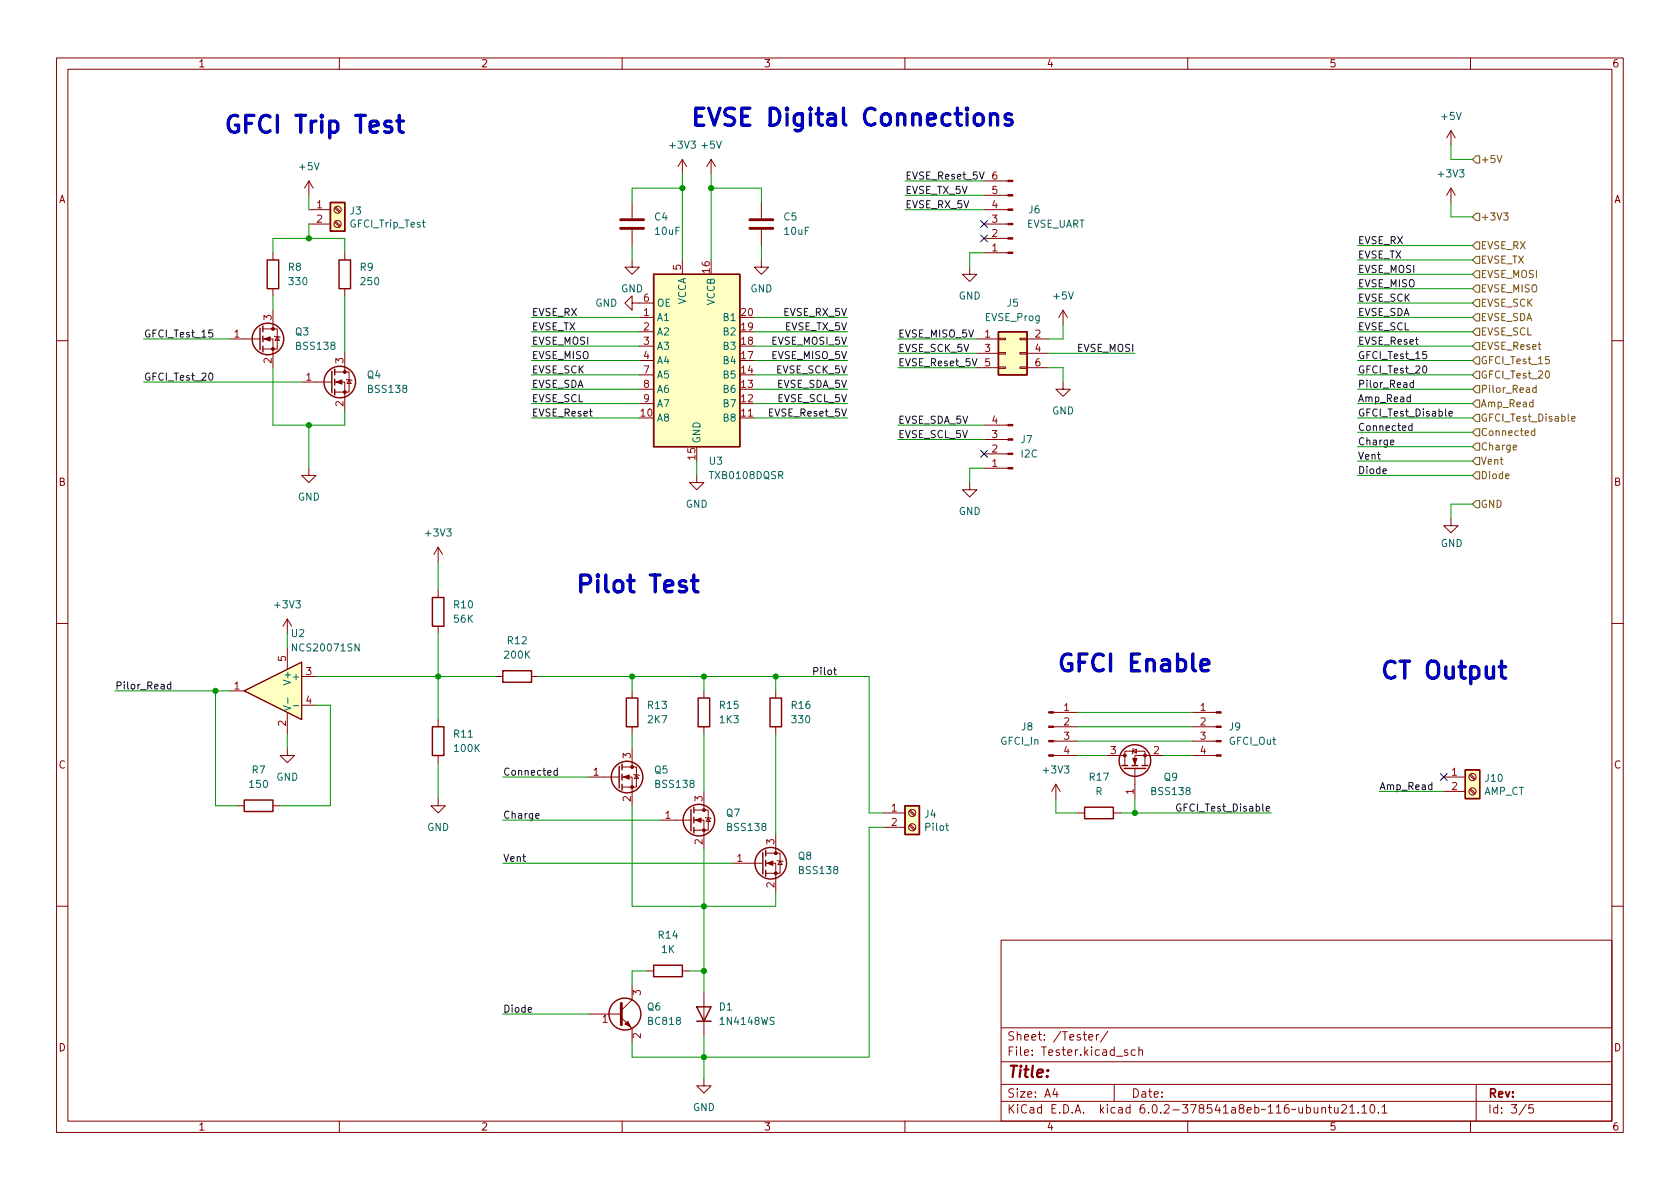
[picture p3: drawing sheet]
<svg xmlns="http://www.w3.org/2000/svg" width="297mm" height="210mm" viewBox="0 0 297 210" stroke-linecap="round" stroke-linejoin="round" font-family="sans-serif">
<g fill="none" stroke="#840000" stroke-width=".18">
<path d="M10 10.2h277v190.1h-277zM12 12.2h273v186.1h-273zM60 10.2v2M110 10.2v2M160 10.2v2M210 10.2v2M260 10.2v2M54.6 37.1h3.8M54.6 39.6h3.8M54.6 32l-.8 1.3M54.6 32v2.5M54.6 32l.8 1.3"/>
<path d="M59.2 39.3l.8 .8M59.2 36.7l.8 .9M59.3 39.1l.9 .8M59.3 36.6l.9 .8M111.8 35.8v2.8M120.6 28.2l-.7 1.3M120.6 28.2v2.5M120.6 28.2l.8 1.3M125.7 28.2l-.7 1.3M125.7 28.2v2.5M125.7 28.2l.8 1.3M134.6 35.8v2.8"/>
<path d="M174 37.1h4.2M174 39.6h4.2M174 32h4.2M174 34.5h4.2M256.5 33.3l-.7 1.2M256.5 23.1v2.5M256.5 33.3v2.5M256.5 33.3l.8 1.2M256.5 23.1l-.7 1.3M256.5 23.1l.8 1.3M40.6 59.9h5.4M46.5 59.9h1.8v5.1"/>
<path d="M46.5 58.2h2.5v3.5h-2.5M48.3 44.7v1.3M48.3 51v1.3M48.3 54.9v3.3M48.5 59.4l.1 .2h.8l.1 .1M49 59.6l.4 .6h-.8zM61 44.7v1.3M61 51v1.3M111.8 53.6v-1.3l-1.3 1.3 1.3 1.3v-1.3h3.8M111.8 46v1.2h1.2l-1.2 1.3-1.3-1.3h1.3M111.8 40.6v2.8M113 56.1h2.6"/>
<path d="M113 58.7h2.6M120.6 46v2.5M134.6 46v1.2h1.3l-1.3 1.3-1.3-1.3h1.3M134.6 40.6v2.8M171.4 47.2v1.3h1.3l-1.3 1.3-1.2-1.3h1.2M172.7 59.9h3.8M174 42.2h4.2M174 44.7h4.2M176.5 59.8h1.3v.3h-1.3zM180.3 59.8h1.3v.3h-1.3zM181.6 59.9h3.8M188 54.9l-.8 1.2"/>
<path d="M188 54.9v2.5M188 54.9l.7 1.2M10 60.2h2M53.3 67.6h5.4M59.2 67.6h1.8v5M59.2 65.8h2.5v3.5h-2.5M61 62.5v3.3M61.2 67.1l.1 .1h.8l.1 .1M61.7 67.2l.4 .6h-.8zM113 61.2h2.6M113 63.7h2.6M113 66.3h2.6"/>
<path d="M113 68.8h2.6M113 71.4h2.6M130.8 73.9h2.5M172.7 62.5h3.8M172.7 65h3.8M174 75.2h4.2M174 77.7h4.2M176.5 64.9h1.3v.2h-1.3zM176.5 62.4h1.3v.2h-1.3zM180.3 64.9h1.3v.2h-1.3zM180.3 62.4h1.3v.2h-1.3zM181.6 62.5h3.8"/>
<path d="M181.6 65h3.8M188 67.6v1.2h1.2l-1.2 1.3-1.3-1.3h1.3M285 60.2h2M54.6 82.8v1.3h1.3l-1.3 1.2-1.3-1.2h1.3M77.5 96.8l-.8 1.2M77.5 96.8v2.5M77.5 96.8l.7 1.2M123.2 84.1v1.2h1.3l-1.3 1.3-1.3-1.3h1.3M171.4 85.3v1.3h1.3l-1.3 1.3-1.2-1.3h1.2M174 80.3h4.2M174 82.8h4.2M256.5 91.7v1.3h1.3l-1.3 1.2-1.2-1.2h1.2"/>
<path d="M10 110.2h2M50.8 109.5l-.8 1.2M50.8 109.5v2.5M50.8 114.5v3.9M50.8 109.5l.8 1.2M53.3 119.6h2.6M77.5 104.4v1.3M77.5 110.7v1.3M87.6 119.6h1.3M94 119.6h1.2M285 110.2h2M40.6 122.2h2.6"/>
<path d="M43.2 122.2l10.1-5.1v10.1zM50.8 132.3v1.3h1.3l-1.3 1.3-1.3-1.3h1.3M50.8 126v3.8M53.3 124.7h2.6M77.5 127.2v1.3M77.5 133.6v1.3M104.1 137.4h5.4M110 137.4h1.8v5.1M110 135.6h2.5v3.6h-2.5M111.8 122.2v1.2M111.8 128.5v1.3M111.8 132.3v3.3"/>
<path d="M112 136.9l.1 .1h.8l.1 .2M112.5 137l.4 .7h-.8zM124.5 122.2v1.2M124.5 128.5v1.3M124.5 139.9v3.4M137.2 122.2v1.2M137.2 128.5v1.3M186.3 133.6h4.2M186.3 131.1h4.2M186.3 128.5h4.2M186.3 126h4.2M186.7 138.7l-.8 1.2"/>
<path d="M186.7 138.7v2.5M186.7 138.7l.8 1.2M195.6 133.6h3.3M198.9 135.4v-2.6h3.5v2.6M200.3 132.8l.6-.3v.7zM200.4 132.3l-.1 .2v.7l-.1 .1M200.7 135.9v5.3M205.7 133.6h-5v1.8M210.8 133.6h4.2M210.8 131.1h4.2M210.8 128.5h4.2M210.8 126h4.2"/>
<path d="M255.3 137.4h3.8M255.3 139.9h3.8M259.8 139.6l.9 .9M259.8 137.1l.9 .8M260 139.4l.9 .9M260 136.9l.9 .8M41.9 142.5h1.3M48.3 142.5h1.2M77.5 141.2v1.3h1.2l-1.2 1.3-1.3-1.3h1.3M116.8 145h5.4M122.7 145h1.8v5.1M122.7 143.3h2.5v3.5h-2.5"/>
<path d="M124.7 144.5l.1 .1h.8l.1 .2M125.2 144.6l.4 .7h-.8zM129.5 152.6h5.4M135.4 152.6h1.8v5.1M135.4 150.9h2.5v3.5h-2.5M137.2 147.6v3.3M137.4 152.1l.1 .2h.8l.1 .1M137.9 152.3l.4 .6h-.8zM156.2 143.8h3.8M156.2 146.3h3.8M160.8 146l.8 .8M160.8 143.4l.8 .9"/>
<path d="M160.9 145.8l.9 .8M160.9 143.3l.9 .8M190.5 143.8h1.3M196.8 143.8h1.3M10 160.2h2M104.1 179.3h5.8M109.9 180l1.9 1.9v2.5M111.8 174.2v2.6l-1.9 1.9M114.3 171.7h1.3M120.6 171.7h1.3M124.5 175.5v7.6M177 166.3h108v32h-108z"/>
<path d="M285 160.2h2M60 198.3v2M110 198.3v2M124.5 190.7v1.3h1.2l-1.2 1.3-1.3-1.3h1.3M160 198.3v2M177 194.8h108M177 191.8h108M177 187.8h108M177 181.8h108M186.5 192.5l-.4 1h1M186.9 193v1M192.5 183.4l.7-.1-.1-.3-.4-.1-.2 .2 .1 .8h.5"/>
<path d="M193.9 182.9v1M194.3 182.9l-.3 .1-.1 .2M195.9 182.4l-1.3 1.9M197 191.8v3M199.4 185.7l-.4-.1-.2 .2 .1 .3 .5 .1v.4h-.6M200.7 185.7l-.4-.1-.3 .3v.4l.1 .3h.6M201.4 185.8l.2-.2 .3 .1 .1 .9M201.4 185.1v1.5M210 198.3v2M233.7 196l.2-.2 .4 .1 .1 .9M233.7 195.8v1M234.9 195.8h.5"/>
<path d="M235.1 195.3v1.3l.3 .2M235.9 195.8l.1 1h.4l.2-.1M236.6 195.8v1M237.2 195.5l.6-.2 .2 .2 .1 .3-1 1h1M238.6 195.8l.5-.5v1.5M238.6 196.8h.9M240.1 196.7v.1M240.8 195.8l.4-.5v1.5M240.8 196.8h.8M242.4 195.4l.2-.1a.81 .81 0 0 1 .6 .7 .81 .81 0 0 1-.3 .8h-.2a.81 .81 0 0 1-.6-.6 .81 .81 0 0 1 .3-.8zM243.7 196.7v.1M244.4 195.8l.4-.5v1.5"/>
<path d="M244.4 196.8h.8M260 198.3v2M261 191.8v6.5M269.9 195.3l-1.3 1.9M271.1 195.3h-.7l-.1 .7 .2-.1 .5 .1 .2 .2-.1 .5-.2 .1-.6-.1"/>
<circle cx="59.7" cy="39.6" r=".63"/>
<circle cx="59.7" cy="37.1" r=".63"/>
<circle cx="260.3" cy="139.9" r=".63"/>
<circle cx="260.3" cy="137.4" r=".63"/>
<circle cx="161.3" cy="143.8" r=".63"/>
<circle cx="161.3" cy="146.3" r=".63"/>
</g>
<g fill="#840000" stroke="#840000" stroke-width=".18">
<path d="M215 133.5h.9v.2h-.9z"/>
<path d="M215 130.9h.9v.3h-.9z"/>
<path d="M215 128.4h.9v.2h-.9z"/>
<path d="M215 125.9h.9v.2h-.9z"/>
<path d="M110.5 181.1l.5-.5 .5 1z"/>
<path d="M135.6 152.6l1.1-.3v.7z"/>
<path d="M185.4 133.5h.9v.2h-.9z"/>
<path d="M185.4 130.9h.9v.3h-.9z"/>
<path d="M185.4 128.4h.9v.2h-.9z"/>
<path d="M185.4 125.9h.9v.2h-.9z"/>
<path d="M178.2 75.1h.9v.2h-.9z"/>
<path d="M178.2 77.6h.9v.2h-.9z"/>
<path d="M178.2 80.1h.9v.3h-.9z"/>
<path d="M178.2 82.7h.9v.2h-.9z"/>
<path d="M122.9 145l1.1-.4v.8z"/>
<path d="M110.2 137.4l1.1-.4v.8z"/>
<path d="M59.4 67.6l1.1-.4v.7z"/>
<path d="M178.2 31.9h.9v.2h-.9z"/>
<path d="M178.2 34.4h.9v.3h-.9z"/>
<path d="M178.2 37h.9v.2h-.9z"/>
<path d="M178.2 39.5h.9v.2h-.9z"/>
<path d="M178.2 42h.9v.3h-.9z"/>
<path d="M178.2 44.6h.9v.2h-.9z"/>
<path d="M46.7 59.9l1.1-.3v.7z"/>
<path d="M200.3 134.1h.7l-.3 1z"/>
<circle cx="137.2" cy="154.4" r=".25"/>
<circle cx="137.2" cy="150.9" r=".25"/>
<circle cx="124.5" cy="146.8" r=".25"/>
<circle cx="124.5" cy="143.3" r=".25"/>
<circle cx="111.8" cy="139.2" r=".25"/>
<circle cx="111.8" cy="135.6" r=".25"/>
<circle cx="61" cy="69.3" r=".25"/>
<circle cx="61" cy="65.8" r=".25"/>
<circle cx="48.3" cy="61.7" r=".25"/>
<circle cx="48.3" cy="58.2" r=".25"/>
<circle cx="202.4" cy="133.6" r=".25"/>
<circle cx="198.9" cy="133.6" r=".25"/>
</g>
<path d="M109.7 38.9h4.1M132.6 38.9h4.1M109.7 40.4h4.1M132.6 40.4h4.1M109.9 177.4v3.8" fill="none" stroke="#840000" stroke-width=".51"/>
<g fill="none" stroke="#840000" stroke-width=".25">
<path d="M58.4 35.8h2.6v5.1h-2.6zM46 58v3.8M46.5 57.7v1M46.5 59.4v1M47.2 46h2.1v5h-2.1zM59.9 46h2.1v5h-2.1zM115.6 48.5h15.2v30.5h-15.2zM176.5 58.7h5.1v7.6h-5.1zM46.5 61.2v1M58.7 65.7v3.8M59.2 65.3v1M59.2 67.1v1"/>
<path d="M59.2 68.8v1M76.5 105.7h2v5h-2zM88.9 118.6h5.1v2h-5.1zM76.5 128.5h2v5.1h-2zM109.5 135.5v3.8M110 135.1v1M110 136.9v1M110 138.7v1M110.7 123.4h2.1v5.1h-2.1zM123.4 123.4h2.1v5.1h-2.1zM136.1 123.4h2.1v5.1h-2.1zM198.4 135.4h1"/>
<path d="M198.8 135.9h3.8M200.2 135.4h1M201.9 135.4h1M259.1 136.1h2.5v5.1h-2.5zM43.2 141.5h5.1v2h-5.1zM122.2 143.1v3.8M122.7 142.7v1.1M122.7 144.5v1M122.7 146.3v1M134.9 150.7v3.9M135.4 150.4v1M135.4 152.1v1.1"/>
<path d="M135.4 153.9v1M160 142.5h2.6v5.1h-2.6zM191.8 142.7h5v2.1h-5zM115.6 170.7h5v2h-5zM123.2 178h2.5l-1.2 2.6zM123.2 180.6h2.5"/>
<circle cx="47.4" cy="59.9" r="2.79"/>
<circle cx="60.1" cy="67.6" r="2.79"/>
<circle cx="110.9" cy="137.4" r="2.79"/>
<circle cx="200.7" cy="134.5" r="2.79"/>
<circle cx="123.6" cy="145" r="2.79"/>
<circle cx="136.3" cy="152.6" r="2.79"/>
<circle cx="110.5" cy="179.3" r="2.82"/>
</g>
<g fill="#ffffc2" stroke="#ffffc2" stroke-width=".18">
<path d="M58.4 35.8h2.6v5.1h-2.6z"/>
<path d="M259.1 136.1h2.5v5.1h-2.5z"/>
<path d="M160 142.5h2.6v5.1h-2.6z"/>
<path d="M43.2 122.2l10.1-5.1v10.1z"/>
<path d="M176.5 58.7h5.1v7.6h-5.1z"/>
<path d="M115.6 48.5h15.2v30.5h-15.2z"/>
</g>
<path d="M50.1 124.8l1.3 .4-1.3 .5M50.9 123.4v1M51.9 124.8h.9" fill="none" stroke="#006464" stroke-width=".18"/>
<g fill="none" stroke="#725600" stroke-width=".18">
<path d="M261 37.7h.6v1.3h-.6l-.7-.7zM261 27.6h.6v1.2h-.6l-.7-.6zM264.7 27.5l.4 1.3 .4-1.3M265.8 37.7h.8l-.4 .4 .4 .2v.5l-.2 .1-.6-.1M261 45.3h.6v1.3h-.6l-.7-.6zM261 47.9h.6v1.2h-.6l-.7-.6zM261 42.8h.6v1.3h-.6l-.7-.7zM261 50.4h.6v1.3h-.6l-.7-.7zM261 55.5h.6v1.3h-.6l-.7-.7zM261 58h.6v1.3h-.6l-.7-.6zM261 53h.6v1.2h-.6l-.7-.6zM261 68.2h.6v1.3h-.6l-.7-.7z"/>
<path d="M261 63.1h.6v1.3h-.6l-.7-.7zM261 65.7h.6v1.2h-.6l-.7-.6zM261 60.6h.6v1.2h-.6l-.7-.6zM261 78.4h.6v1.2h-.6l-.7-.6zM261 70.7h.6v1.3h-.6l-.7-.6zM261 75.8h.6v1.3h-.6l-.7-.7zM261 73.3h.6v1.2h-.6l-.7-.6zM267.5 79.1l.6-.1v-.2l-.4-.1-.2 .2 .1 .6h.5M271.4 76.2h-.4l-.3 .2 .2 .6h.5M271.4 75.8v1.2M271.6 68.6h-.4l-.2 .2 .1 .5h.5M271.6 68.1v1.3"/>
<path d="M273.4 65.7l.1-.1a.68 .68 0 0 1 .5 .6 .68 .68 0 0 1-.5 .7 .85 .85 0 0 1-.1-1.2zM273.9 63.1h-.6l-.1 .6 .2-.2 .4 .1 .2 .2-.1 .4-.2 .1-.5-.1M277.9 74.1l.6-.2-.1-.2-.3-.1-.2 .2v.6h.5M261 83.4h.6v1.3h-.6l-.7-.6zM261 88.5h.6v1.3h-.6l-.7-.7zM261 80.9h.6v1.3h-.6l-.7-.7z"/>
</g>
<g fill="none" stroke="#0f0f0f" stroke-width=".18">
<path d="M37.6 58.3h-.6l-.1 .7 .2-.2 .4 .1 .1 .2v.4l-.2 .1-.5-.1M37 66.1l.2-.1a.68 .68 0 0 1 .4 .6 .68 .68 0 0 1-.4 .6l-.2-.1-.1-.3zM245.9 78.2l.6-.1-.1-.2-.4-.1-.1 .2v.6h.5M249.7 75.3h-.4l-.2 .2 .1 .6h.5M249.7 74.9v1.2M249.9 67.7h-.4l-.2 .2 .1 .5h.5M249.9 67.2v1.3M251.7 64.8l.1-.1a.68 .68 0 0 1 .5 .6 .68 .68 0 0 1-.5 .7 .84 .84 0 0 1-.1-1.2zM252.2 62.2h-.6l-.1 .6 .2-.2 .4 .1 .2 .2-.1 .4-.2 .1-.5-.1M256.2 73.2l.6-.2-.1-.2-.3-.1-.2 .2 .1 .6h.4M147.4 118.5h.5M147.6 118v1.1l.3 .2"/>
<path d="M30.2 121.1l-.4-.1-.2 .2 .1 .6h.5M30.2 120.6v1.2M98.5 136.3l-.3-.1-.3 .3 .1 .5h.5M98.5 135.8v1.3M94.7 144.3l.6-.1v-.3h-.4l-.2 .1 .1 .6h.5M208.7 142.2a.59 .59 0 0 0-.7 .6 .59 .59 0 0 0 .7 .6l.1-.5h-.2"/>
</g>
<path d="M70.2 21.4h1.1M70.6 20.4v2.6l.1 .3 .6 .1M175.1 20.4a.74 .74 0 0 1 1.3 .2v1.5M175.1 20.1v2M178.8 20.3l-.7-.2-.3 .2-.1 .3 .1 .4 1 .3 .2 .3-.2 .4-.3 .1h-.5l-.3-.1M122.3 102.7h1.1M122.7 101.7v2.5l.1 .3 .6 .2M212.3 117.6l1.5-.2-.2-.6-.3-.2h-.5l-.3 .2-.2 .3v1.1l.2 .3 .3 .1h.5l.3-.1M265.1 117.9h1.1M265.5 116.9v2.6l.1 .3 .6 .1" fill="none" stroke="#0000c2" stroke-width=".6"/>
<g fill="none" stroke="#009600" stroke-width=".18">
<path d="M54.6 34.5v2.6M54.6 39.6v2.6M120.6 33.3h-8.8v2.5M120.6 30.7v15.3M125.7 33.3h8.9v2.5M125.7 30.7v15.3M160 34.5h14M160 37.1h14M160 32h14M256.5 25.6v2.6h3.8M256.5 35.8v2.5h3.8M25.4 59.9h15.2"/>
<path d="M48.3 44.7v-2.5h12.7v2.5M48.3 52.3v2.6M61 52.3v10.2M94 58.7h19M94 56.1h19M111.8 43.4v2.6M133.3 58.7h16.6M133.3 56.1h16.6M134.6 43.4v2.6M158.7 59.9h14M174 44.7h-2.6v2.5M188 57.4v2.5h-2.6"/>
<path d="M240 58.7h20.3M240 56.1h20.3M240 48.5h20.3M240 46h20.3M240 43.4h20.3M240 53.6h20.3M240 51h20.3M25.4 67.6h27.9M48.3 65v10.2h12.7v-2.6M54.6 75.2v7.6M94 61.2h19M94 68.8h19"/>
<path d="M94 73.9h19M94 71.4h19M94 66.3h19M94 63.7h19M133.3 61.2h16.6M133.3 68.8h16.6M133.3 73.9h16.6M133.3 71.4h16.6M133.3 66.3h16.6M133.3 63.7h16.6M158.7 75.2h15.3M158.7 77.7h15.3"/>
<path d="M158.7 65h14M158.7 62.5h14M185.4 65h2.6v2.6M185.4 62.5h15.3M240 61.2h20.3M240 68.8h20.3M240 73.9h20.3M240 71.4h20.3M240 66.3h20.3M240 63.7h20.3M240 76.4h20.3M240 79h20.3"/>
<path d="M77.5 99.3v5.1M123.2 81.5v2.6M174 82.8h-2.6v2.5M240 84.1h20.3M240 81.5h20.3M260.3 89.1h-3.8v2.6M50.8 112v2.5M55.9 119.6h31.7M77.5 112v15.2M95.2 119.6h58.5v24.2h2.5M111.8 119.6v2.6M124.5 119.6v2.6"/>
<path d="M137.2 119.6v2.6M20.3 122.2h20.3M38.1 122.2v20.3h3.8M50.8 129.8v2.5M55.9 124.7h2.5v17.8h-8.9M77.5 134.9v6.3M88.9 137.4h15.2M111.8 129.8v2.5M124.5 129.8v10.1M137.2 129.8v17.8M190.5 133.6h5.1M190.5 126h20.3"/>
<path d="M190.5 128.5h20.3M190.5 131.1h20.3M205.7 133.6h5.1M243.8 139.9h11.5M88.9 152.6h40.6M88.9 145h27.9M111.8 142.5v17.8h25.4v-2.6M124.5 150.1v25.4M156.2 146.3h-2.5v40.6h-41.9v-2.5M186.7 141.2v2.6h3.8M198.1 143.8h26.7M200.7 141.2v2.6"/>
<path d="M88.9 179.3h15.2M114.3 171.7h-2.5v2.5M121.9 171.7h2.6M124.5 183.1v7.6"/>
</g>
<path d="M173.4 39l1.2 1.2M174.6 39l-1.2 1.2M173.4 41.5l1.2 1.3M174.6 41.5l-1.2 1.3M173.4 79.6l1.2 1.3M174.6 79.6l-1.2 1.3M254.7 136.8l1.2 1.2M255.9 136.8l-1.2 1.2" fill="none" stroke="#000084" stroke-width=".18"/>
<g fill="#009600" stroke="#009600" stroke-width=".18">
<circle cx="120.6" cy="33.3" r=".46"/>
<circle cx="125.7" cy="33.3" r=".46"/>
<circle cx="124.5" cy="160.3" r=".46"/>
<circle cx="124.5" cy="119.6" r=".46"/>
<circle cx="124.5" cy="171.7" r=".46"/>
<circle cx="124.5" cy="186.9" r=".46"/>
<circle cx="77.5" cy="119.6" r=".46"/>
<circle cx="111.8" cy="119.6" r=".46"/>
<circle cx="38.1" cy="122.2" r=".46"/>
<circle cx="54.6" cy="75.2" r=".46"/>
<circle cx="54.6" cy="42.2" r=".46"/>
<circle cx="137.2" cy="119.6" r=".46"/>
<circle cx="200.7" cy="143.8" r=".46"/>
</g>
<g font-size="4.2" fill="#0000c2">
<text x="39.4" y="23.5">GFCI Trip Test</text>
<text x="121.9" y="22.3">EVSE Digital Connections</text>
<text x="101.6" y="104.8">Pilot Test</text>
<text x="186.7" y="118.8">GFCI Enable</text>
<text x="243.8" y="120.1">CT Output</text>
</g>
<text font-size="2.8" fill="#840000" x="178" y="190.6">Title:</text>
<g font-size="2.1" fill="#840000">
<text x="178" y="184">Sheet: /Tester/</text>
<text x="178" y="186.7">File: Tester.kicad_sch</text>
<text x="178" y="196.9">KiCad E.D.A. kicad 6.0.2-378541a8eb~116~ubuntu21.10.1</text>
<text x="178" y="194.1">Size: A4</text>
<text x="200" y="194.1">Date:</text>
<text x="263" y="194.1">Rev:</text>
<text x="263" y="196.9">Id: 3/5</text>
</g>
<g font-size="1.8" fill="#840000">
<text x="35" y="11.9">1</text>
<text x="85" y="11.9">2</text>
<text x="135" y="11.9">3</text>
<text x="185" y="11.9">4</text>
<text x="235" y="11.9">5</text>
<text x="285" y="11.9">6</text>
<text x="10.3" y="35.9">A</text>
<text x="285.3" y="35.9">A</text>
<text x="10.3" y="85.9">B</text>
<text x="285.3" y="85.9">B</text>
<text x="10.3" y="135.9">C</text>
<text x="285.3" y="135.9">C</text>
<text x="10.3" y="185.9">D</text>
<text x="285.3" y="185.9">D</text>
<text x="35" y="199.9">1</text>
<text x="85" y="199.9">2</text>
<text x="135" y="199.9">3</text>
<text x="185" y="199.9">4</text>
<text x="235" y="199.9">5</text>
<text x="285" y="199.9">6</text>
</g>
<g font-size="1.8" fill="#006464">
<text x="254.9" y="21.2">+5V</text>
<text x="118.6" y="26.3">+3V3</text>
<text x="124.1" y="26.3">+5V</text>
<text x="53" y="30.1">+5V</text>
<text x="254.4" y="31.4">+3V3</text>
<text x="61.9" y="37.9">J3</text>
<text x="62" y="40.2">GFCI_Trip_Test</text>
<text x="115.8" y="39">C4</text>
<text x="115.9" y="41.5">10uF</text>
<text x="138.6" y="39">C5</text>
<text x="138.8" y="41.5">10uF</text>
<text x="181.4" y="40.3">EVSE_UART</text>
<text x="181.9" y="37.7">J6</text>
<text x="51" y="47.9">R8</text>
<text x="63.7" y="47.9">R9</text>
<text x="51.2" y="50.4">330</text>
<text x="63.9" y="50.4">250</text>
<text x="109.8" y="51.7">GND</text>
<text x="132.7" y="51.7">GND</text>
<text x="169.5" y="53">GND</text>
<text x="186.4" y="53">+5V</text>
<text x="52.2" y="59.3">Q3</text>
<text x="105.2" y="54.2">GND</text>
<text x="116.1" y="56.8">A1</text>
<text x="116.1" y="59.3">A2</text>
<text x="116.1" y="54.2">OE</text>
<text x="121.3" y="54" transform="rotate(-90 121.3 54)">VCCA</text>
<text x="126.4" y="54" transform="rotate(-90 126.4 54)">VCCB</text>
<text x="128" y="59.3">B2</text>
<text x="128" y="56.8">B1</text>
<text x="174.2" y="56.8">EVSE_Prog</text>
<text x="178.1" y="54.2">J5</text>
<text x="52.5" y="61.8">BSS138</text>
<text x="116.1" y="61.8">A3</text>
<text x="116.1" y="64.4">A4</text>
<text x="128" y="64.4">B4</text>
<text x="128" y="61.8">B3</text>
<text x="64.9" y="66.9">Q4</text>
<text x="65.2" y="69.5">BSS138</text>
<text x="116.1" y="66.9">A5</text>
<text x="116.1" y="69.5">A6</text>
<text x="128" y="69.5">B6</text>
<text x="128" y="66.9">B5</text>
<text x="116.1" y="74.5">A8</text>
<text x="116.1" y="72">A7</text>
<text x="128" y="74.5">B8</text>
<text x="128" y="72">B7</text>
<text x="186" y="73.3">GND</text>
<text x="123.8" y="78.5" transform="rotate(-90 123.8 78.5)">GND</text>
<text x="125.4" y="82.2">U3</text>
<text x="180.5" y="78.4">J7</text>
<text x="180.6" y="80.9">I2C</text>
<text x="52.6" y="88.5">GND</text>
<text x="121.2" y="89.8">GND</text>
<text x="125.7" y="84.7">TXB0108DQSR</text>
<text x="75.4" y="94.9">+3V3</text>
<text x="169.5" y="91.1">GND</text>
<text x="254.7" y="96.7">GND</text>
<text x="48.7" y="107.6">+3V3</text>
<text x="80.3" y="107.6">R10</text>
<text x="51.5" y="112.6">U2</text>
<text x="80.3" y="110.1">56K</text>
<text x="89.8" y="113.9">R12</text>
<text x="52" y="115.2">NCS20071SN</text>
<text x="89.3" y="116.5">200K</text>
<text x="51.4" y="120.7" transform="rotate(-90 51.4 120.7)">V+</text>
<text x="52.2" y="120.3">+</text>
<text x="114.6" y="125.3">R13</text>
<text x="127.3" y="125.3">R15</text>
<text x="140" y="125.3">R16</text>
<text x="80.3" y="130.4">R11</text>
<text x="114.6" y="127.9">2K7</text>
<text x="127.3" y="127.9">1K3</text>
<text x="140.1" y="127.9">330</text>
<text x="176.9" y="131.7">GFCI_In</text>
<text x="180.6" y="129.2">J8</text>
<text x="217.3" y="131.7">GFCI_Out</text>
<text x="217.4" y="129.2">J9</text>
<text x="44.6" y="136.8">R7</text>
<text x="80.4" y="133">100K</text>
<text x="115.7" y="136.8">Q5</text>
<text x="184.6" y="136.8">+3V3</text>
<text x="44.2" y="139.3">150</text>
<text x="48.8" y="138">GND</text>
<text x="116" y="139.3">BSS138</text>
<text x="192.7" y="138">R17</text>
<text x="193.7" y="140.6">R</text>
<text x="203.7" y="140.6">BSS138</text>
<text x="205.8" y="138">Q9</text>
<text x="262.3" y="140.6">AMP_CT</text>
<text x="262.7" y="138.2">J10</text>
<text x="75.5" y="146.9">GND</text>
<text x="128.4" y="144.4">Q7</text>
<text x="128.7" y="146.9">BSS138</text>
<text x="163.5" y="144.6">J4</text>
<text x="163.7" y="146.9">Pilot</text>
<text x="141.1" y="152">Q8</text>
<text x="141.4" y="154.6">BSS138</text>
<text x="116.5" y="166">R14</text>
<text x="117" y="168.5">1K</text>
<text x="114.5" y="178.7">Q6</text>
<text x="127.2" y="178.7">D1</text>
<text x="114.7" y="181.2">BC818</text>
<text x="127.6" y="181.2">1N4148WS</text>
<text x="122.5" y="196.5">GND</text>
</g>
<g font-size="1.8" fill="#725600">
<text x="261.7" y="28.8">+5V</text>
<text x="261.7" y="39">+3V3</text>
<text x="261.7" y="46.6">EVSE_TX</text>
<text x="261.7" y="44.1">EVSE_RX</text>
<text x="261.7" y="49.1">EVSE_MOSI</text>
<text x="261.7" y="51.7">EVSE_MISO</text>
<text x="261.7" y="56.8">EVSE_SDA</text>
<text x="261.7" y="59.3">EVSE_SCL</text>
<text x="261.7" y="54.2">EVSE_SCK</text>
<text x="261.7" y="64.4">GFCI_Test_15</text>
<text x="261.7" y="61.8">EVSE_Reset</text>
<text x="261.7" y="69.5">Pilor_Read</text>
<text x="261.7" y="66.9">GFCI_Test_20</text>
<text x="261.7" y="72">Amp_Read</text>
<text x="261.7" y="77.1">Connected</text>
<text x="261.7" y="74.5">GFCI_Test_Disable</text>
<text x="261.7" y="79.6">Charge</text>
<text x="261.7" y="82.2">Vent</text>
<text x="261.7" y="84.7">Diode</text>
<text x="261.7" y="89.8">GND</text>
</g>
<g font-size="1.8" fill="#0f0f0f">
<text x="160" y="34.3">EVSE_TX_5V</text>
<text x="160" y="31.7">EVSE_Reset_5V</text>
<text x="160" y="36.8">EVSE_RX_5V</text>
<text x="240" y="45.7">EVSE_TX</text>
<text x="240" y="43.2">EVSE_RX</text>
<text x="240" y="48.2">EVSE_MOSI</text>
<text x="240" y="53.3">EVSE_SCK</text>
<text x="240" y="50.8">EVSE_MISO</text>
<text x="25.4" y="59.7">GFCI_Test_15</text>
<text x="94" y="58.4">EVSE_TX</text>
<text x="94" y="55.9">EVSE_RX</text>
<text x="138.6" y="55.9">EVSE_RX_5V</text>
<text x="138.8" y="58.4">EVSE_TX_5V</text>
<text x="158.7" y="59.7">EVSE_MISO_5V</text>
<text x="240" y="55.9">EVSE_SDA</text>
<text x="240" y="58.4">EVSE_SCL</text>
<text x="94" y="60.9">EVSE_MOSI</text>
<text x="94" y="63.5">EVSE_MISO</text>
<text x="136.5" y="60.9">EVSE_MOSI_5V</text>
<text x="136.5" y="63.5">EVSE_MISO_5V</text>
<text x="158.7" y="62.2">EVSE_SCK_5V</text>
<text x="158.7" y="64.8">EVSE_Reset_5V</text>
<text x="190.4" y="62.2">EVSE_MOSI</text>
<text x="240" y="63.5">GFCI_Test_15</text>
<text x="240" y="60.9">EVSE_Reset</text>
<text x="25.4" y="67.3">GFCI_Test_20</text>
<text x="94" y="66">EVSE_SCK</text>
<text x="94" y="71.1">EVSE_SCL</text>
<text x="94" y="68.6">EVSE_SDA</text>
<text x="137.3" y="68.6">EVSE_SDA_5V</text>
<text x="137.3" y="66">EVSE_SCK_5V</text>
<text x="137.5" y="71.1">EVSE_SCL_5V</text>
<text x="240" y="66">GFCI_Test_20</text>
<text x="240" y="68.6">Pilor_Read</text>
<text x="240" y="71.1">Amp_Read</text>
<text x="94" y="73.6">EVSE_Reset</text>
<text x="136.2" y="73.6">EVSE_Reset_5V</text>
<text x="158.7" y="74.9">EVSE_SDA_5V</text>
<text x="158.7" y="77.5">EVSE_SCL_5V</text>
<text x="240" y="76.2">Connected</text>
<text x="240" y="73.6">GFCI_Test_Disable</text>
<text x="240" y="81.3">Vent</text>
<text x="240" y="83.8">Diode</text>
<text x="240" y="78.7">Charge</text>
<text x="143.5" y="119.4">Pilot</text>
<text x="20.3" y="121.9">Pilor_Read</text>
<text x="88.9" y="137.1">Connected</text>
<text x="208.7" y="143.5">GFCI_Test_Disable</text>
<text x="243.8" y="139.7">Amp_Read</text>
<text x="88.9" y="144.8">Charge</text>
<text x="88.9" y="152.4">Vent</text>
<text x="88.9" y="179.1">Diode</text>
</g>
<g font-size="1.8" fill="#a90000">
<text x="175.4" y="34.3">5</text>
<text x="175.4" y="31.7">6</text>
<text x="56" y="36.8">1</text>
<text x="56" y="39.4">2</text>
<text x="175.4" y="41.9">2</text>
<text x="175.4" y="39.4">3</text>
<text x="175.4" y="36.8">4</text>
<text x="120.4" y="47.7" transform="rotate(-90 120.4 47.7)">5</text>
<text x="175.4" y="44.4">1</text>
<text x="113.8" y="53.3">6</text>
<text x="125.5" y="48.2" transform="rotate(-90 125.5 48.2)">16</text>
<text x="41.4" y="59.7">1</text>
<text x="48" y="56.6" transform="rotate(-90 48 56.6)">3</text>
<text x="113.8" y="55.9">1</text>
<text x="113.8" y="58.4">2</text>
<text x="131.1" y="58.4">19</text>
<text x="131.1" y="55.9">20</text>
<text x="174.1" y="59.7">1</text>
<text x="183" y="59.7">2</text>
<text x="48" y="64.2" transform="rotate(-90 48 64.2)">2</text>
<text x="60.7" y="64.2" transform="rotate(-90 60.7 64.2)">3</text>
<text x="113.8" y="61">3</text>
<text x="113.8" y="63.5">4</text>
<text x="131.1" y="63.5">17</text>
<text x="131.1" y="61">18</text>
<text x="174.1" y="62.2">3</text>
<text x="174.1" y="64.8">5</text>
<text x="183" y="62.2">4</text>
<text x="183" y="64.8">6</text>
<text x="54.1" y="67.3">1</text>
<text x="60.7" y="71.9" transform="rotate(-90 60.7 71.9)">2</text>
<text x="113.8" y="66">7</text>
<text x="113.8" y="68.6">8</text>
<text x="113.8" y="71.1">9</text>
<text x="131.1" y="71.1">12</text>
<text x="131.1" y="68.6">13</text>
<text x="131.1" y="66">14</text>
<text x="113.3" y="73.7">10</text>
<text x="131.1" y="73.7">11</text>
<text x="175.4" y="77.5">3</text>
<text x="175.4" y="74.9">4</text>
<text x="122.9" y="81.2" transform="rotate(-90 122.9 81.2)">15</text>
<text x="175.4" y="82.5">1</text>
<text x="175.4" y="80">2</text>
<text x="50.5" y="116.9" transform="rotate(-90 50.5 116.9)">5</text>
<text x="54.1" y="119.4">3</text>
<text x="41.4" y="121.9">1</text>
<text x="54.1" y="124.5">4</text>
<text x="188.1" y="125.7">1</text>
<text x="212.2" y="125.7">1</text>
<text x="50.5" y="128.4" transform="rotate(-90 50.5 128.4)">2</text>
<text x="188.1" y="128.3">2</text>
<text x="188.1" y="130.8">3</text>
<text x="212.2" y="128.3">2</text>
<text x="212.2" y="130.8">3</text>
<text x="104.9" y="137.2">1</text>
<text x="111.5" y="134.1" transform="rotate(-90 111.5 134.1)">3</text>
<text x="188.1" y="133.3">4</text>
<text x="196.4" y="133.3">3</text>
<text x="204" y="133.3">2</text>
<text x="212.2" y="133.3">4</text>
<text x="256.7" y="137.2">1</text>
<text x="111.5" y="141.7" transform="rotate(-90 111.5 141.7)">2</text>
<text x="124.2" y="141.7" transform="rotate(-90 124.2 141.7)">3</text>
<text x="157.6" y="143.5">1</text>
<text x="200.4" y="140.4" transform="rotate(-90 200.4 140.4)">1</text>
<text x="256.7" y="139.7">2</text>
<text x="117.6" y="144.8">1</text>
<text x="124.2" y="149.3" transform="rotate(-90 124.2 149.3)">2</text>
<text x="136.9" y="149.3" transform="rotate(-90 136.9 149.3)">3</text>
<text x="157.6" y="146">2</text>
<text x="130.3" y="152.4">1</text>
<text x="136.9" y="157" transform="rotate(-90 136.9 157)">2</text>
<text x="113.3" y="176" transform="rotate(-90 113.3 176)">3</text>
<text x="106.5" y="180.8">1</text>
<text x="113.3" y="183.6" transform="rotate(-90 113.3 183.6)">2</text>
</g>
</svg>
